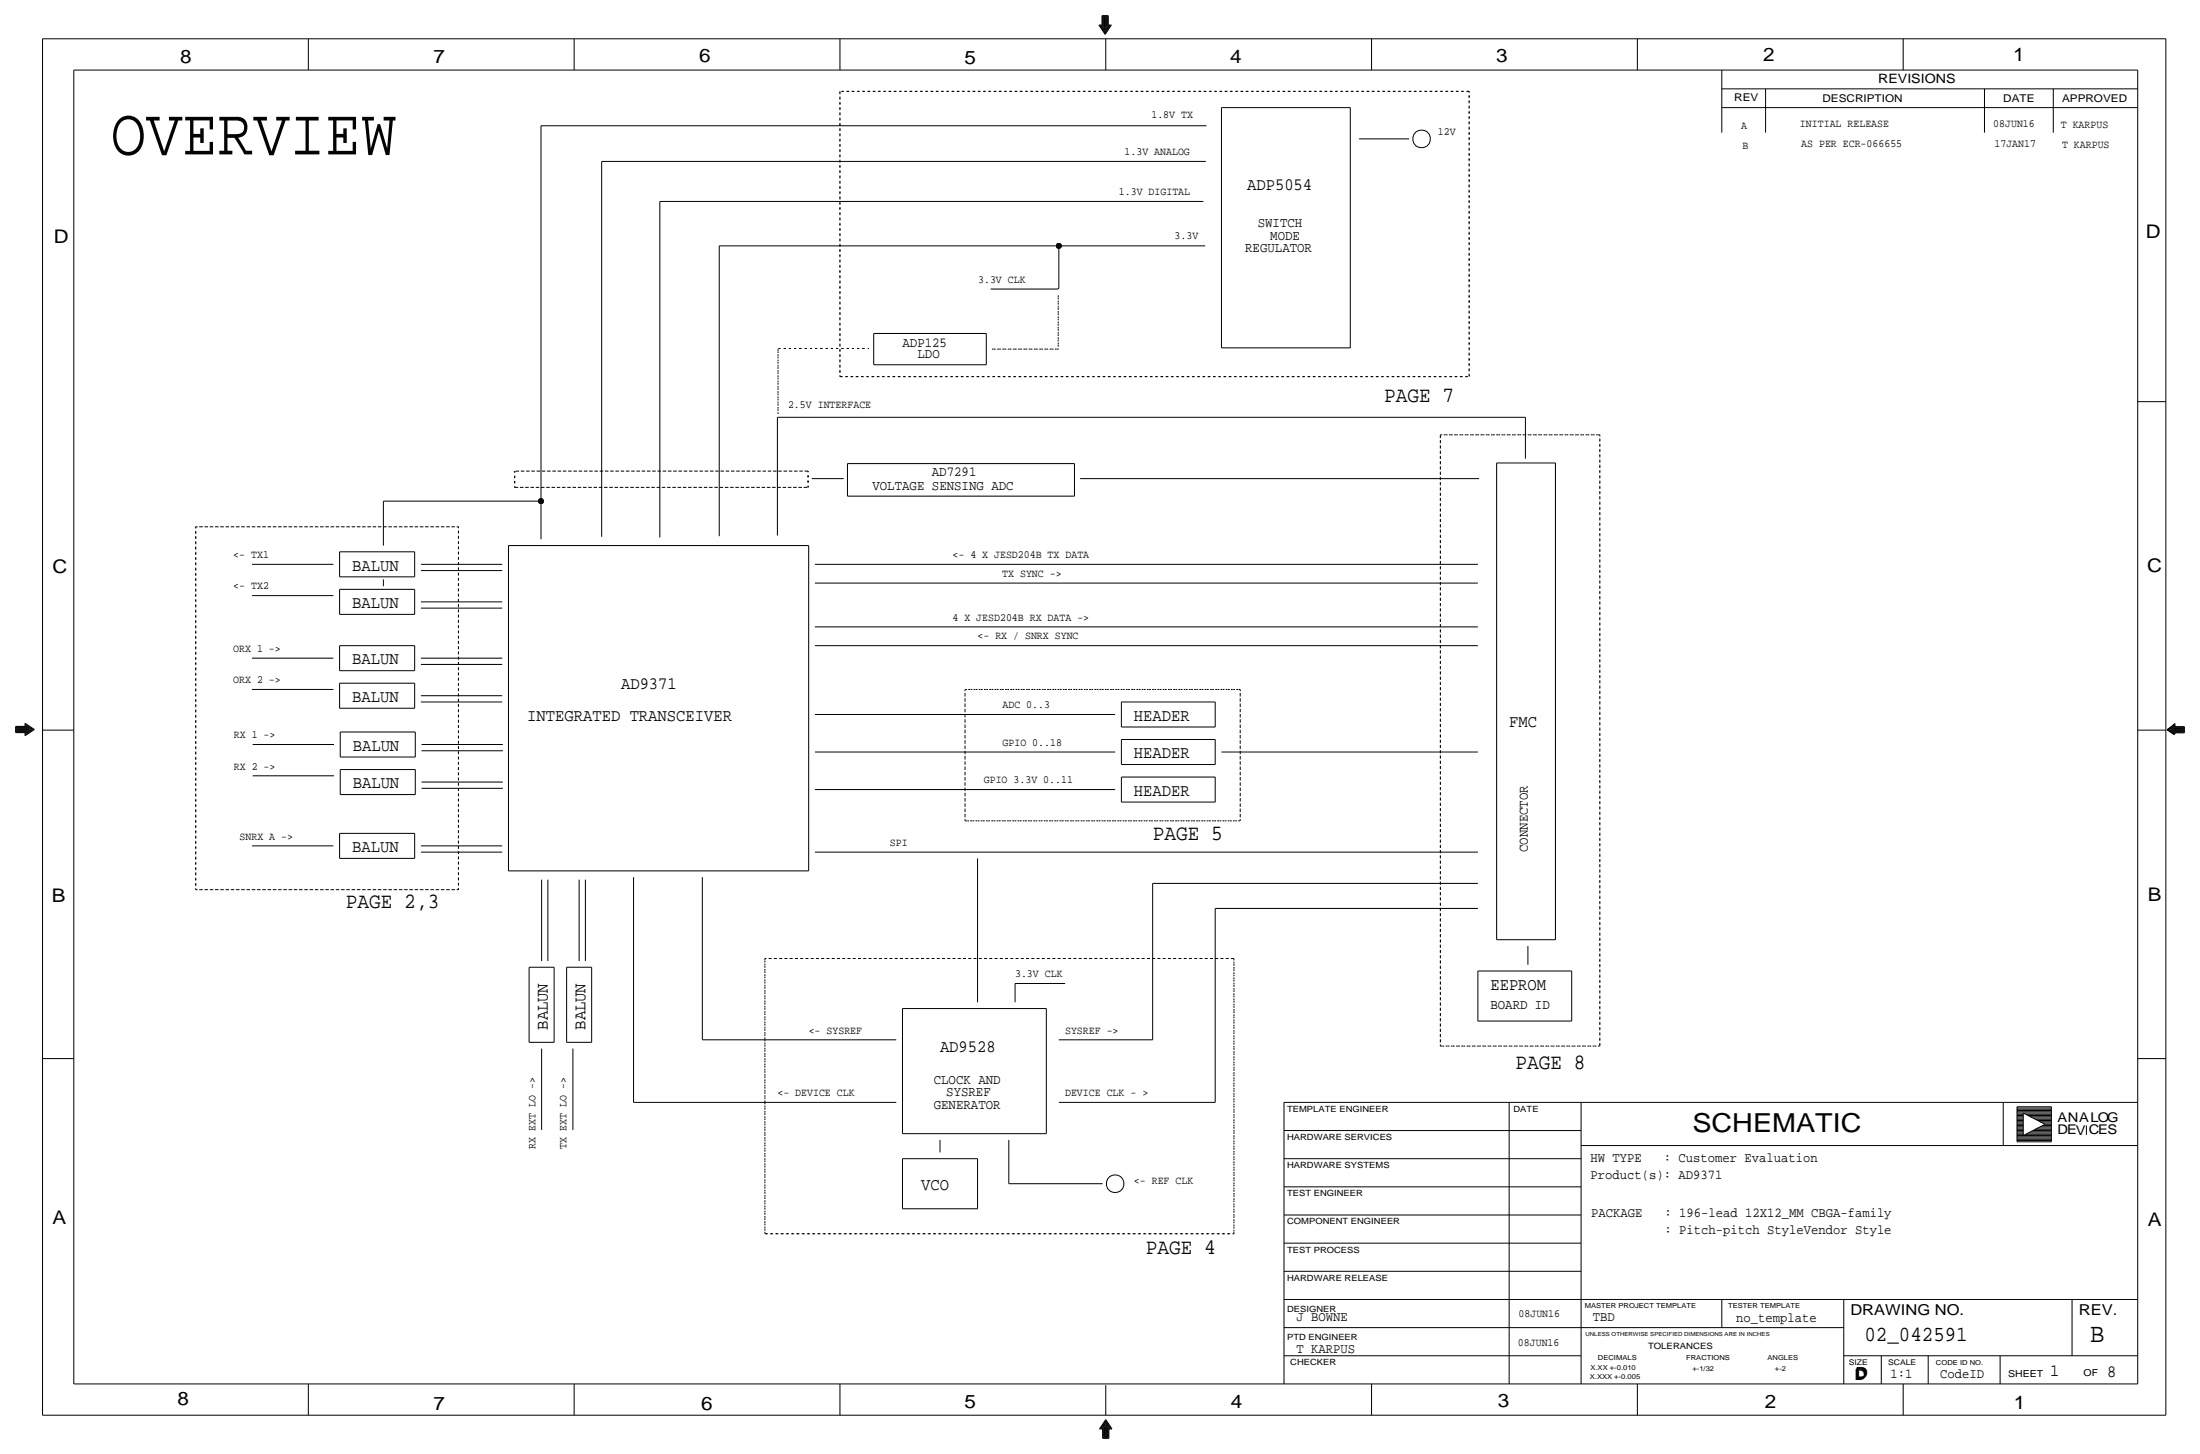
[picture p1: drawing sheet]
<svg xmlns="http://www.w3.org/2000/svg" width="893mm" height="590mm" viewBox="0 0 893 590" stroke-linecap="round" stroke-linejoin="round" font-family="sans-serif">
<g fill="none" stroke="#000" stroke-width=".41">
<path d="M17.3 15.7v558.8zM17.3 15.7h862.3zM125.2 15.7v12.7zM233.2 15.7v12.7zM341.1 15.7v12.7zM446.3 10.2h1.2zM446.3 10.2l2.5 3.8zM446.8 10.4h1zM446.8 10.4l2 3.1zM447.3 10.7l1.5 2.3zM447.3 10.7h.8zM447.5 6.4h2.6z"/>
<path d="M447.5 6.4v3.8zM447.8 10.9h.5zM447.8 6.6h2zM447.8 6.6v3.8zM447.8 10.9l1 1.5zM448.1 6.9h1.5zM448.1 6.9v3.8zM448.3 11.2l.5 .7zM448.3 7.1h1zM448.3 7.1v3.8zM448.3 11.2h.3zM448.6 7.4h.5z"/>
<path d="M448.6 7.4v3.8zM448.8 7.6v4.1zM449.1 7.4v3.8zM449.1 11.2h.2zM449.1 15.7v12.7zM449.3 7.1v3.8zM449.3 10.9h.5zM449.3 11.2l-.5 .7zM449.6 6.9v3.8zM449.6 10.7h.7zM449.8 10.9l-1 1.5zM449.8 6.6v3.8z"/>
<path d="M449.8 10.4h1zM450.1 10.2h1.3zM450.1 6.4v3.8zM450.3 10.7l-1.5 2.3zM450.8 10.4l-2 3.1zM451.4 10.2l-2.6 3.8zM557 15.7v12.7zM665 15.7v12.7zM772.9 15.7v12.7zM879.6 15.7v558.8zM30 28.4h838.2zM30 28.4v533.4z"/>
<path d="M699.3 28.4v25.4zM699.3 36.1h168.9zM717 36.1v17.7zM805.9 36.1v17.7zM833.9 36.1v17.7zM868.2 28.4v533.4zM219.7 51.1v152.4zM219.7 51.1h270.3zM496.1 43.7h52.3zM496.1 43.7v97.5zM548.4 43.7v97.5zM551.9 56.4h20.4z"/>
<path d="M699.3 43.7h168.9zM244.3 65.5h245.4zM244.3 65.5v152.4zM268 81.8h220.7zM268 81.8v136.4zM292.1 99.8h137.9zM292.1 99.8v117.9zM430 99.8h59.5zM430 99.8v17.3zM402.3 117.3h27.5zM429.8 117.1h.2zM429.8 117.1v.2z"/>
<path d="M354.8 135.4h45.8zM354.8 135.4v12.7zM400.6 135.4v12.7zM354.8 148.1h45.8zM496.1 141.2h52.3zM315.7 169.4h303.8zM315.7 169.4v48zM619.5 169.4v16.8zM868.2 163.1h11.4zM329.7 194.3h12.9zM344.2 188.2h92.2zM344.2 188.2v13.2z"/>
<path d="M436.4 188.2v13.2zM438.7 194.3h162zM607.8 188v193.5zM607.8 188h23.9zM631.7 188v193.5zM155.7 203.5h64zM155.7 203.5v18zM219.7 203.5v15.4zM344.2 201.4h92.2zM102.4 229.1h33zM137.9 239.3h30.5zM137.9 224h30.5z"/>
<path d="M137.9 239.3v10.1zM137.9 234.2h30.5zM137.9 224v10.2zM155.7 235.2v2.8zM168.4 239.3v10.1zM168.4 224v10.2zM170.9 229.1h33.1zM170.9 231.6h33.1zM206.5 221.5v132.1zM206.5 221.5h121.9zM328.4 221.5v132.1zM331 229.1h269.2z"/>
<path d="M331 236.7h269.2zM102.4 241.8h33zM137.9 249.4h30.5zM170.9 244.3h33.1zM170.9 246.9h33.1zM331 254.5h269.2zM102.4 267.2h33zM102.4 279.9h33zM137.9 262.1h30.5zM137.9 277.4h30.5zM137.9 272.3h30.5zM137.9 262.1v10.2z"/>
<path d="M137.9 277.4v10.1zM168.4 262.1v10.2zM168.4 277.4v10.1zM170.9 267.2h33.1zM170.9 269.7h33.1zM331 262.1h269.2zM6.3 294.9h3.9zM6.3 297.4h3.9zM6.3 294.9v2.5zM6.6 295.1v2.1zM6.6 295.1h3.8zM6.6 297.2h3.8z"/>
<path d="M6.9 296.9h3.8zM6.9 295.4v1.5zM6.9 295.4h3.8zM7.1 296.7h3.8zM7.1 295.7h3.8zM7.1 295.7v1zM7.4 295.9v.5zM7.4 295.9h3.8zM7.4 296.4h3.8zM7.6 296.2h4.1zM10.2 293.6l3.8 2.6zM10.2 298.7l3.8-2.5z"/>
<path d="M10.2 293.6v1.3zM10.2 297.4v1.3zM10.4 298.2l3.1-2zM10.4 294.1l3.1 2.1zM10.4 294.1v1zM10.4 297.2v1zM10.7 294.6l2.3 1.6zM10.7 294.6v.8zM10.7 296.9v.8zM10.7 297.7l2.3-1.5zM10.9 297.2l1.5-1zM10.9 295.1l1.5 1.1z"/>
<path d="M10.9 295.1v.6zM10.9 296.7v.5zM11.2 296.7l.7-.5zM11.2 295.7l.7 .5zM11.2 296.4v.3zM11.2 295.7v.2zM17.3 296.4h12.7zM137.9 287.5h30.5zM138.2 297.2h30.5zM138.2 297.2v10.1zM168.7 297.2v10.1zM170.9 282.4h33.1z"/>
<path d="M170.9 285h33.1zM331 290.1h121.9zM455.4 295.1h38.1zM455.4 285h38.1zM455.4 285v10.1zM493.5 285v10.1zM868.2 296.4h11.4zM880 296.3l3.1-2.1zM880 296.3l3.1 2zM880.3 296.3l3 1.7zM880.3 296.3l3-2.6zM880.5 296.3l2.3 1.5z"/>
<path d="M880.5 296.3l2.3-1.6zM881 296.3l1.5 1zM881 296.3l1.5-1.1zM881.5 296.3l.8 .5zM881.5 296.3l.8-.5zM881.8 296.3h4.1zM882.3 296h3.8zM882.3 295.8v.2zM882.3 296.5v.3zM882.3 296.5h3.8zM882.5 295.8h3.9zM882.5 295.2v.6z"/>
<path d="M882.5 296.8v.5zM882.5 296.8h3.9zM882.8 295.5h3.8zM882.8 294.7v.8zM882.8 297v.8zM882.8 297h3.8zM883.1 297.3h3.8zM883.1 295.2h3.8zM883.1 294.2v1zM883.1 297.3v1zM883.3 297.5h3.8zM883.3 297.5v.5z"/>
<path d="M883.3 293.7v1.3zM883.3 295h3.8zM886.1 296v.5zM886.4 295.8v1zM886.6 295.5v1.5zM886.9 295.2v2.1zM887.1 295v2.5zM102.6 302.3h33zM102.6 315h33zM138.2 312.4h30.5zM138.2 307.3h30.5zM138.2 312.4v10.2z"/>
<path d="M168.7 312.4v10.2zM171.2 304.8h33zM171.2 317.5h33zM171.2 302.3h33zM331 305.3h121.9zM455.4 310.4h38.1zM455.4 300.2h38.1zM455.4 300.2v10.2zM455.4 315.5h38.1zM455.4 315.5v10.1zM493.5 300.2v10.2zM493.5 315.5v10.1z"/>
<path d="M496.1 305.3h104.1zM137.9 338.3h30.5zM137.9 338.3v10.2zM138.2 322.6h30.5zM168.4 338.3v10.2zM171.2 320h33zM331 320.5h121.9zM455.4 325.6h38.1zM102.4 343.4h33zM137.9 348.5h30.5zM170.9 343.4h33.1zM170.9 345.9h33.1z"/>
<path d="M206.5 353.6h121.9zM220 357.1v33zM222.5 357.1v33zM235.2 357.1v33zM237.7 357.1v33zM257.3 356.1v91.4zM285.2 356.1v66zM331 345.9h269.2zM397 348.5v58.4zM468.1 358.6h132.1zM468.1 358.6v63.5zM493.5 368.8h106.7z"/>
<path d="M493.5 368.8v78.7zM214.9 392.7h10.1zM214.9 392.7v30.5zM225 392.7v30.5zM230.1 392.7h10.2zM230.1 392.7v30.5zM240.3 392.7v30.5zM412.2 399.3h20.4zM412.2 399.3v7.6zM600.2 394.2h38.1zM600.2 394.2v20.3zM607.8 381.5h23.9z"/>
<path d="M620.5 384v7.7zM638.3 394.2v20.3zM366.5 409.4v50.8zM366.5 409.4h58.4zM424.9 409.4v50.8zM600.2 414.5h38.1zM17.3 429.8h12.7zM214.9 423.2h10.1zM220 425.7v33zM230.1 423.2h10.2zM232.7 425.7v33zM285.2 422.1h78.8z"/>
<path d="M430 422.1h38.1zM868.2 429.8h11.4zM257.3 447.5h106.7zM430 447.5h63.5zM521.5 447.5h346.7zM521.5 459h120.6zM521.5 447.5v114.3zM612.9 447.5v114.3zM642.1 447.5v114.3zM813.6 447.5v17.6zM819.1 459.5h2.6zM819.1 460h2.6z"/>
<path d="M819.1 458h2.6zM819.1 459h2.6zM819.1 458.5h2.6zM819.1 456.9h2.6zM819.1 452.4h2.6zM819.1 455.9h2.6zM819.1 457.5h2.6zM819.1 455.4h2.6zM819.1 456.4h2.6zM819.1 453.4h2.6zM819.1 453.9h2.6zM819.1 454.4h2.6z"/>
<path d="M819.1 454.9h2.6zM819.1 452.9h2.6zM819.1 450.9h14zM819.1 451.4h14zM819.1 450.3h14zM819.1 449.8h14zM819.1 449.3v14.3zM819.2 449.3h13.9zM819.2 451.9h13.9zM821.7 451.9l8.9 4.5zM821.7 451.9v9.1zM822.7 452.4h10.4z"/>
<path d="M823.5 452.9h9.6zM823.7 460h9.4zM824.5 453.4h8.6zM824.7 459.5h8.4zM825.8 459h7.3zM825.8 453.9h7.3zM826.5 458.5h6.6zM826.5 454.4h6.6zM827.5 458h5.6zM827.5 454.9h5.6zM828.5 457.5h4.6zM828.5 455.4h4.6z"/>
<path d="M829.6 456.9h3.5zM829.6 455.9h3.5zM830.6 456.4h2.5zM833.1 449.3v14.3zM847.3 456.9v3.9zM366.5 460.2h58.4zM366.5 470.4v20.3zM366.5 470.4h30.5zM381.8 462.8v5.1zM397 470.4v20.3zM409.7 462.8v17.8zM521.5 470.4h120.6z"/>
<path d="M642.1 465.1h226.1zM819.1 460.5h2.6zM819.1 462.5h14zM819.1 461.5h14zM819.1 463h14zM819.1 462h14zM819.1 463.6h14zM819.1 461h14zM821.7 461l8.9-4.6zM822.7 460.5h10.4zM366.5 490.7h30.5zM409.7 480.6h38.1z"/>
<path d="M521.5 493.3h120.6zM521.5 481.8h120.6zM521.5 516.1h120.6zM521.5 504.7h120.6zM521.5 527.6h346.7zM521.5 539h227.3zM699.3 527.6v11.4zM748.8 527.6v34.2zM841.5 527.6v22.8zM521.5 550.4h120.6zM748.8 550.4h119.4zM764 550.4v11.4z"/>
<path d="M783.1 550.4v11.4zM812.3 550.4v11.4zM17.3 574.5h862.3zM30 561.8h838.2zM125.2 561.8v12.7zM233.2 561.8v12.7zM341.1 561.8v12.7zM447 579.9h1.1zM447.5 579.6h.8zM448.1 579.9v3.8zM448.1 579.4h.5zM448.3 579.6v3.8z"/>
<path d="M448.6 579.1h.2zM448.6 579.4v3.8zM448.8 579.1v3.8zM449.1 576.8l-2.1 3.1zM449.1 577.9l-1 1.5zM449.1 576.3l-2.6 3.8zM449.1 576.8l2 3.1zM449.1 577.3l1.5 2.3zM449.1 577.9l1 1.5zM449.1 578.4l.5 .7zM449.1 578.6v4.1zM449.1 562.4v12.1z"/>
<path d="M449.1 577.3l-1.6 2.3zM449.1 578.4l-.5 .7zM449.1 576.3l2.5 3.8zM449.3 579.1h.3zM449.3 579.1v3.8zM449.6 579.4h.5zM449.6 579.4v3.8zM449.8 579.6v3.8zM449.8 579.6h.8zM450.1 579.9v3.8zM450.1 579.9h1zM557 561.8v12.7z"/>
<path d="M665 561.8v12.7zM772.9 561.8v12.7zM446.5 580.1h1.3zM447.8 583.9h2.5zM447.8 580.1v3.8zM448.1 583.7h2zM448.3 583.4h1.5zM448.6 583.2h1zM448.8 582.9h.5zM450.3 580.1h1.3zM450.3 580.1v3.8z"/>
<circle cx="577.3" cy="56.4" r="3.6"/>
<circle cx="452.9" cy="480.6" r="3.6"/>
</g>
<g fill="none" stroke="#000" stroke-width=".41" stroke-dasharray=".7 1.4" stroke-linecap="butt">
<path d="M341.1 37.1h255.5zM341.1 37.1v115.8zM596.6 37.1v115.8zM429.8 119.9v21.1zM316 141.7v26.4zM316.2 141.5h36.6zM341.1 152.9h255.5zM402.8 141.7h27.5zM585 176.5h64.7zM585 176.5v248.2zM649.7 176.5v248.2zM209 197.9h119.2z"/>
<path d="M209 191.3h119.2zM209 191.3v6.6zM328.2 191.3v6.6zM79.5 213.9v147.3zM79.5 213.9h106.7zM186.2 213.9v147.3zM391.9 279.9v53.3zM391.9 279.9h111.8zM503.7 279.9v53.3zM391.9 333.2h111.8zM79.5 361.2h106.7zM310.6 389.1v111.8z"/>
<path d="M310.6 389.1h190.5zM501.1 389.1v111.8zM585 424.7h64.7zM310.6 500.9h190.5z"/>
</g>
<g fill="#000" stroke="#000" stroke-width=".41">
<circle cx="430" cy="99.8" r="1.07"/>
<circle cx="219.7" cy="203.5" r="1.07"/>
</g>
<text font-size="27.1" x="44.9" y="62.7">OVERVIEW</text>
<text font-size="10.9" x="848.9" y="544.8">B</text>
<text font-size="10.6" x="687.3" y="459.7">SCHEMATIC</text>
<g font-size="8.9">
<text x="562.1" y="163.1">PAGE 7</text>
<text x="468.1" y="340.9">PAGE 5</text>
<text x="140.5" y="368.8">PAGE 2,3</text>
<text x="615.4" y="433.8">PAGE 8</text>
<text x="465.3" y="509.3">PAGE 4</text>
</g>
<text font-size="8.7" x="757.2" y="544.6">02_042591</text>
<g font-size="7.6">
<text x="73.2" y="25.4">8</text>
<text x="176" y="25.4">7</text>
<text x="284" y="25.2">6</text>
<text x="391.7" y="26.2">5</text>
<text x="499.6" y="25.4">4</text>
<text x="607.6" y="25.1">3</text>
<text x="716" y="24.9">2</text>
<text x="817.6" y="24.9">1</text>
<text x="21.8" y="98.8">D</text>
<text x="871.5" y="96.5">D</text>
<text x="21.3" y="232.7">C</text>
<text x="872" y="232.2">C</text>
<text x="872.2" y="365.8">B</text>
<text x="21.1" y="366">B</text>
<text x="21.3" y="496.8">A</text>
<text x="872.2" y="497.6">A</text>
<text x="72.1" y="570.5">8</text>
<text x="176" y="572.3">7</text>
<text x="284.7" y="572.3">6</text>
<text x="391.7" y="571.8">5</text>
<text x="499.9" y="571.5">4</text>
<text x="608.3" y="571.2">3</text>
<text x="716.8" y="571.5">2</text>
<text x="817.9" y="572">1</text>
</g>
<g font-size="7.1">
<text x="506.5" y="77">ADP5054</text>
<text x="143" y="231.6">BALUN</text>
<text x="143" y="246.9">BALUN</text>
<text x="143" y="269.7">BALUN</text>
<text x="252.2" y="279.9">AD9371</text>
<text x="143" y="285">BALUN</text>
<text x="214.1" y="292.6">INTEGRATED TRANSCEIVER</text>
<text x="460.5" y="292.6">HEADER</text>
<text x="612.9" y="295.1">FMC</text>
<text x="143.3" y="304.8">BALUN</text>
<text x="460.5" y="307.8">HEADER</text>
<text x="143.3" y="320">BALUN</text>
<text x="460.5" y="323.1">HEADER</text>
<text x="143" y="345.9">BALUN</text>
<text x="605.3" y="401.8">EEPROM</text>
<text x="222.5" y="418.1" transform="rotate(-90 222.5 418.1)">BALUN</text>
<text x="237.7" y="418.1" transform="rotate(-90 237.7 418.1)">BALUN</text>
<text x="381.8" y="427.2">AD9528</text>
<text x="374.1" y="483.1">VCO</text>
</g>
<g font-size="7">
<text x="832.6" y="558.8">1</text>
<text x="855.7" y="559.1">8</text>
</g>
<g font-size="6.1">
<text x="844.3" y="533.9">REV.</text>
<text x="751.5" y="534">DRAWING NO.</text>
<text x="753.1" y="560.1">D</text>
<text x="753.6" y="559.6">D</text>
</g>
<g font-size="5.6">
<text x="510.8" y="92.2">SWITCH</text>
<text x="515.9" y="97.3">MODE</text>
<text x="505.7" y="102.4">REGULATOR</text>
<text x="366.5" y="140.7">ADP125</text>
<text x="372.6" y="145.5">LDO</text>
<text x="378.5" y="193.3">AD7291</text>
<text x="354.3" y="198.9">VOLTAGE SENSING ADC</text>
<text x="620.5" y="345.9" transform="rotate(-90 620.5 345.9)">CONNECTOR</text>
<text x="605.3" y="409.4">BOARD ID</text>
<text x="379.2" y="439.9">CLOCK AND</text>
<text x="384.3" y="445">SYSREF</text>
<text x="379.2" y="450.1">GENERATOR</text>
<text x="645.9" y="471.9">HW TYPE</text>
<text x="675.7" y="471.9">: Customer Evaluation</text>
<text x="645.9" y="478.8">Product(s): AD9371</text>
<text x="646.2" y="494">PACKAGE</text>
<text x="676" y="494">: 196-lead 12X12_MM CBGA-family</text>
<text x="676" y="501.1">: Pitch-pitch StyleVendor Style</text>
<text x="526.5" y="536.4">J BOWNE</text>
<text x="646.9" y="536.4">TBD</text>
<text x="705.1" y="536.7">no_template</text>
<text x="526.5" y="549.1">T KARPUS</text>
<text x="767.8" y="559.3">1:1</text>
<text x="787.9" y="559.3">CodeID</text>
</g>
<g font-size="5.4">
<text x="835.7" y="455.3">ANALOG</text>
<text x="835.7" y="460.5">DEV</text>
<text x="848.3" y="460.5">CES</text>
</g>
<text font-size="5.2" x="762.8" y="33.5">REVISIONS</text>
<g font-size="4.5">
<text x="467.6" y="48">1.8V TX</text>
<text x="707.1" y="52.3">A</text>
<text x="731" y="51.6">INITIAL RELEASE</text>
<text x="809.5" y="51.6">08JUN16</text>
<text x="836.9" y="52.1">T KARPUS</text>
<text x="583.9" y="54.6">12V</text>
<text x="731.5" y="59.7">AS PER ECR-066655</text>
<text x="810" y="59.7">17JAN17</text>
<text x="456.7" y="63">1.3V ANALOG</text>
<text x="707.6" y="60.5">B</text>
<text x="837.4" y="60.2">T KARPUS</text>
<text x="454.4" y="79">1.3V DIGITAL</text>
<text x="477" y="97">3.3V</text>
<text x="397.3" y="114.8">3.3V CLK</text>
<text x="320" y="165.6">2.5V INTERFACE</text>
<text x="94.7" y="226.6">&lt;- TX1</text>
<text x="386.8" y="226.6">&lt;- 4 X JESD204B TX DATA</text>
<text x="94.7" y="239.3">&lt;- TX2</text>
<text x="407" y="234.2">TX SYNC -&gt;</text>
<text x="386.8" y="252">4 X JESD204B RX DATA -&gt;</text>
<text x="397" y="259.6">&lt;- RX / SNRX SYNC</text>
<text x="94.7" y="264.7">ORX 1 -&gt;</text>
<text x="94.7" y="277.4">ORX 2 -&gt;</text>
<text x="407.2" y="287.5">ADC 0..3</text>
<text x="95" y="299.7">RX 1 -&gt;</text>
<text x="407.2" y="302.8">GPIO 0..18</text>
<text x="95" y="312.4">RX 2 -&gt;</text>
<text x="399.5" y="318">GPIO 3.3V 0..11</text>
<text x="97.3" y="340.9">SNRX A -&gt;</text>
<text x="361.4" y="343.4">SPI</text>
<text x="412.2" y="396.7">3.3V CLK</text>
<text x="328.4" y="419.6">&lt;- SYSREF</text>
<text x="432.6" y="419.6">SYSREF -&gt;</text>
<text x="315.7" y="445">&lt;- DEVICE CLK</text>
<text x="432.6" y="445">DEVICE CLK - &gt;</text>
<text x="217.4" y="466.3" transform="rotate(-90 217.4 466.3)">RX EXT LO -&gt;</text>
<text x="230.1" y="466.3" transform="rotate(-90 230.1 466.3)">TX EXT LO -&gt;</text>
<text x="460.5" y="480.6">&lt;- REF CLK</text>
<text x="616.7" y="534.7">08JUN16</text>
<text x="616.5" y="546.4">08JUN16</text>
</g>
<g font-size="4.3">
<text x="704.3" y="41.1">REV</text>
<text x="740.2" y="41.4">DESCRIPTION</text>
<text x="813.6" y="41.4">DATE</text>
<text x="837.4" y="41.4">APPROVED</text>
</g>
<g font-size="3.9">
<text x="815.5" y="558.9">SHEET</text>
<text x="846.2" y="558.8">OF</text>
</g>
<g font-size="3.5">
<text x="522.7" y="451.4">TEMPLATE ENGINEER</text>
<text x="614.7" y="451.4">DATE</text>
<text x="522.7" y="462.8">HARDWARE SERVICES</text>
<text x="522.7" y="474.2">HARDWARE SYSTEMS</text>
<text x="522.7" y="485.6">TEST ENGINEER</text>
<text x="522.7" y="497.1">COMPONENT ENGINEER</text>
<text x="522.7" y="508.5">TEST PROCESS</text>
<text x="522.7" y="519.9">HARDWARE RELEASE</text>
<text x="522.7" y="532.6">DESIGNER</text>
<text x="522.7" y="544.1">PTD ENGINEER</text>
<text x="669.3" y="547.6">TOLERANCES</text>
<text x="524" y="554.2">CHECKER</text>
</g>
<g font-size="3.2">
<text x="750.8" y="554">SIZE</text>
<text x="766.8" y="554">SCALE</text>
</g>
<g font-size="2.8">
<text x="643.6" y="531.1">MASTER PROJECT TEMPLATE</text>
<text x="701.8" y="531.1">TESTER TEMPLATE</text>
<text x="717.8" y="551.9">ANGLES</text>
<text x="645.9" y="556">X.XX +-0.010</text>
<text x="649" y="552.2">DECIMALS</text>
<text x="684.8" y="552.2">FRACTIONS</text>
<text x="687.3" y="556.8">+-1/32</text>
<text x="720.9" y="556.5">+-2</text>
<text x="786.2" y="554.1">CODE ID NO.</text>
<text x="645.7" y="559.8">X.XXX +-0.005</text>
</g>
<text font-size="2.3" x="643.9" y="542.3">UNLESS OTHERWISE SPECIFIED DIMENSIONS ARE IN INCHES</text>
</svg>
